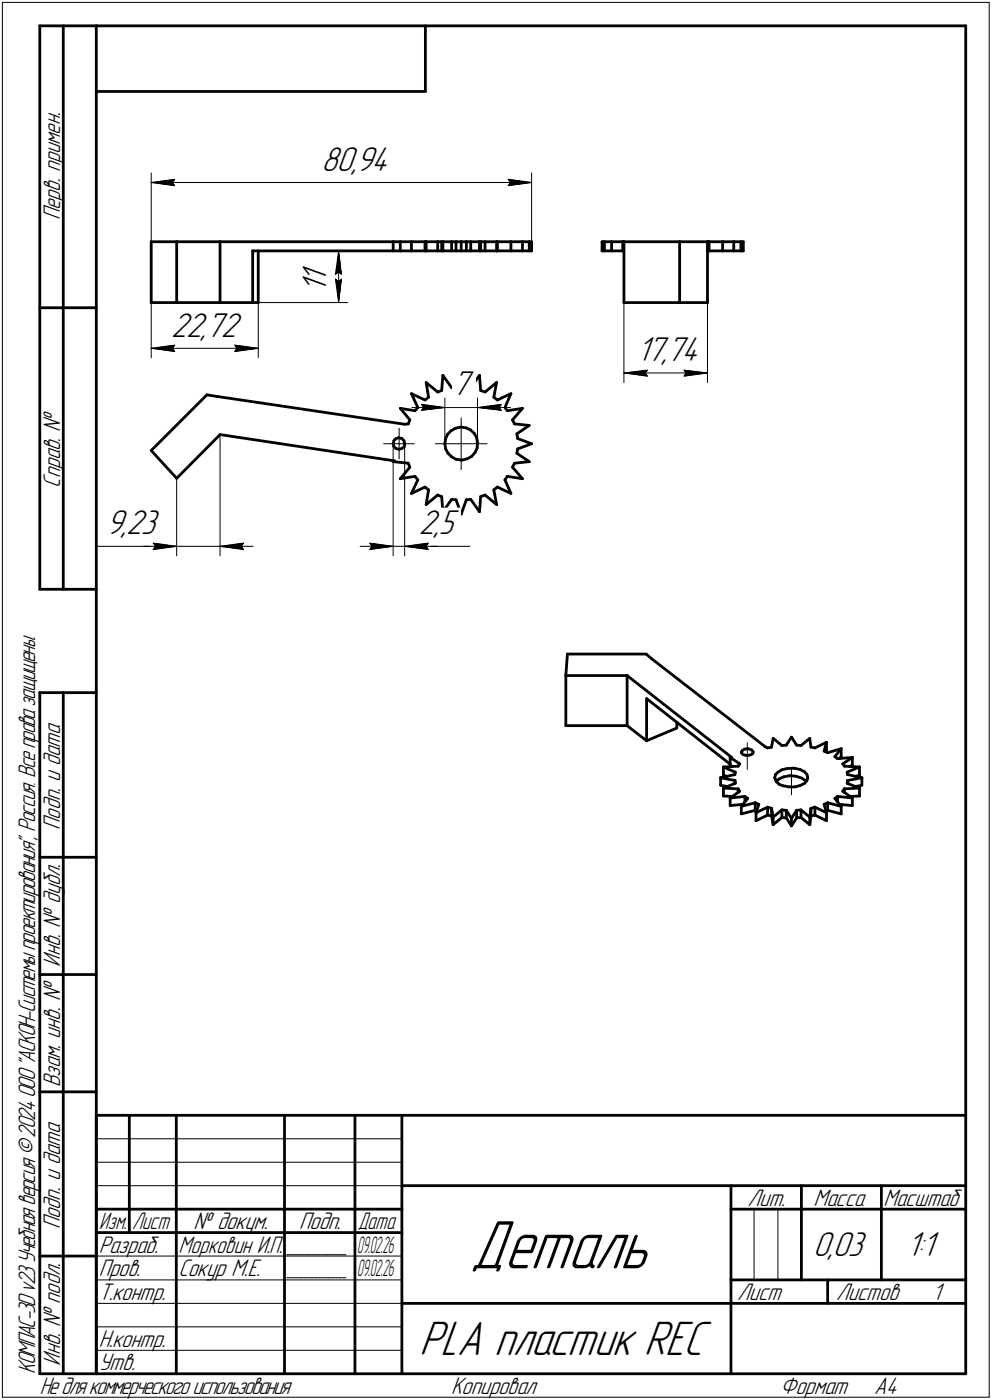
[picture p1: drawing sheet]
<svg xmlns="http://www.w3.org/2000/svg" width="211mm" height="298mm" viewBox="0 0 211 298" stroke-linecap="round" stroke-linejoin="round" font-family="sans-serif">
<g fill="none" stroke="#000" stroke-width=".59">
<path d="M8.5 5.5v120zM8.5 5.5h12zM13.5 5.5v120zM20.5 5.5v287zM20.5 5.5h185zM20.5 19.5h70zM90.5 5.5v14zM205.5 5.5v287zM32.2 51.5h5.4zM32.2 51.5v12.9zM37.6 51.5v12.9zM37.6 51.5h9.2z"/>
<path d="M46.8 51.5h36.9zM46.8 51.5v12.9zM53.8 53.4h29.9zM53.8 53.4v11zM54.9 53.4v11zM83.7 53.4h1.5zM83.7 51.5h1.5zM83.7 51.5v1.9zM85.2 51.5v1.9zM85.2 53.4h2.3zM85.2 51.5h2.3zM87.5 51.5v1.9z"/>
<path d="M87.5 53.4h2.9zM87.5 51.5h2.9zM90.4 53.4h.3zM90.4 51.5h.3zM90.4 51.5v1.9zM90.7 51.5h2.4zM90.7 53.4h2.4zM90.7 51.5v1.9zM93.1 51.5v1.9zM93.1 51.5h.9zM93.1 53.4h.9zM94 53.4h.2z"/>
<path d="M94 51.5h.2zM94 51.5v1.9zM94.2 51.5v1.9zM94.2 53.4h1.9zM94.2 51.5h1.9zM96.1 53.4h.9zM96.1 51.5h.9zM96.1 51.5v1.9zM97 53.4h1.1zM97 51.5v1.9zM97 51.5h1.1zM98.1 51.5v1.9z"/>
<path d="M98.1 51.5h1.1zM98.1 53.4h1.1zM99.2 51.5h1zM99.2 51.5v1.9zM99.2 53.4h1zM100.2 53.4h1.8zM100.2 51.5v1.9zM100.2 51.5h1.8zM102 53.4h.3zM102 51.5v1.9zM102 51.5h.3zM102.3 51.5v1.9z"/>
<path d="M102.3 51.5h.9zM102.3 53.4h.9zM103.2 51.5h2.5zM103.2 51.5v1.9zM103.2 53.4h2.5zM105.7 51.5h.1zM105.7 53.4h.1zM105.7 51.5v1.9zM105.8 51.5v1.9zM105.8 53.4h2.9zM105.8 51.5h2.9zM108.7 53.4h2.5z"/>
<path d="M108.7 51.5h2.5zM108.7 51.5v1.9zM111.2 51.5h1.4zM111.2 51.5v1.9zM111.2 53.4h1.4zM112.6 51.5h.5zM112.6 53.4h.5zM112.6 51.5v1.9zM113.1 51.5v1.9zM128.1 51.5v1.9zM128.1 53.4h.5zM128.1 51.5h.5z"/>
<path d="M128.6 53.4h1.5zM128.6 51.5v1.9zM128.6 51.5h1.5zM130.1 53.4h2.4zM130.1 51.5h2.4zM130.1 51.5v1.9zM132.5 53.4h.3zM132.5 51.5v1.9zM132.5 51.5h.3zM132.8 51.5h11.8zM132.8 51.5v12.9zM144.6 51.5h5.9z"/>
<path d="M144.6 51.5v12.9zM150.5 51.5h.1M150.5 51.5v12.9zM150.5 53.4h.1M150.6 51.5v1.9zM150.6 53.4h.3zM150.6 51.5h.3zM150.9 51.5h2.9zM150.9 53.4h2.9zM150.9 51.5v1.9zM153.8 53.4h2.3zM153.8 51.5v1.9z"/>
<path d="M153.8 51.5h2.3zM156.1 53.4h1.5zM156.1 51.5h1.5zM156.1 51.5v1.9zM157.6 51.5v1.9zM157.6 53.4h.6zM157.6 51.5h.6zM158.2 51.5v1.9zM8.5 65.5h12zM32.2 64.4h5.4zM37.6 64.4h9.2zM46.8 64.4h7z"/>
<path d="M53.8 64.4h1.1zM94.2 79.9l1.9 2.6zM94.2 79.9l-.2 3.2zM98.1 79.4l1.1 3.1zM98.1 79.4l-1.1 3.1zM102 79.9l.3 3.2zM102 79.9l-1.8 2.6zM132.8 64.4h11.8zM144.6 64.4h5.9zM32.2 95.9l5.4 6zM32.2 95.9l11.8-11.8zM44 84.1l2.1 .3z"/>
<path d="M46.1 84.4l40 5.9zM46.8 92.5l37.1 5.6zM46.8 92.5l-9.2 9.4zM83.7 98.3l.2-.2zM83.7 98.3l3.2 .3zM83.7 94.5l.1 .6zM83.8 95.1l.4 .4zM83.8 93.8l-.1 .7zM84.2 95.5l.7 .2zM84.2 93.4l-.4 .4zM84.2 93.4l.6-.2zM84.8 93.2l.7 .2z"/>
<path d="M84.9 95.7l.6-.2zM85.2 87l2 2.4zM85.2 87l3.1 .5zM85.5 93.4l.4 .4zM85.5 95.5l.5-.4zM85.9 93.8l.2 .6zM86.1 90.3h.8zM86.1 94.4l-.1 .7zM86.9 98.6l.3 .9zM87.2 99.5l-2 2.4zM87.2 89.4l-.3 .9zM87.5 83.8l1.4 3z"/>
<path d="M87.5 83.8l2.9 1.4zM88.9 86.8l-.6 .7zM90.4 85.2l.8-.6zM90.7 81.4l.5 3.2zM90.7 81.4l2.4 2.1zM93.1 83.5l.9-.4zM94.7 94.5l.1 1.1zM94.8 95.6l.5 .9zM94.8 93.4l-.1 1.1zM95.2 92.5l-.4 .9zM95.2 92.5l.8-.8zM95.3 96.5l.8 .8z"/>
<path d="M96 91.7l.9-.5zM96.1 82.5h.9zM96.1 97.3l.9 .5zM96.9 91.2l1.1-.3zM97 97.8l1.1 .2zM98 90.9l1.1 .2zM98.1 98h.2zM98.3 98l1.1-.3zM99.1 91.1l1 .4zM99.2 82.5h1zM99.4 97.7l.9-.5zM100.1 91.5l.8 .8z"/>
<path d="M100.9 92.3l.5 .9zM101.1 96.4l-.8 .8zM101.4 93.2l.2 1.1zM101.5 95.4l-.4 1zM101.6 94.3l-.1 1.1zM102.3 83.1l.9 .4zM103.2 83.5l2.5-2.1zM105.1 84.6l.7 .6zM105.7 81.4l-.6 3.2zM105.8 85.2l2.9-1.4zM107.4 86.8l.5 .7zM107.9 87.5l3.3-.5z"/>
<path d="M108.7 83.8l-1.3 3zM109.1 99.5l2.1 2.4zM109.1 89.4l.4 .9zM109.5 90.3l3.1 .3zM109.5 98.6l3.1-.3zM109.5 98.6l-.4 .9zM110 92.4l2.6-1.8zM110 96.5l2.6 1.8zM110 92.4l.2 1zM110.2 93.4l2.9 1.1zM110.2 95.6l2.9-1.1zM110.2 95.6l-.2 .9z"/>
<path d="M111.2 87l-2.1 2.4zM85.2 101.9l3.1-.5zM87.5 105.1l2.9-1.4zM88.3 101.4l.6 .8zM88.9 102.2l-1.4 2.9zM90.4 103.7l.8 .6zM90.7 107.4l2.4-2zM91.2 104.3l-.5 3.1zM93.1 105.4l.9 .3zM94 105.7l.2 3.3zM96.1 106.3l.9 .1zM96.1 106.3l-1.9 2.7z"/>
<path d="M97 106.4l1.1 3.1zM99.2 106.4l-1.1 3.1zM99.2 106.4l1-.1zM100.2 106.3l1.8 2.7zM102.3 105.7l.9-.3zM102.3 105.7l-.3 3.3zM103.2 105.4l2.5 2zM105.1 104.3l.7-.6zM105.1 104.3l.6 3.1zM105.8 103.7l2.9 1.4zM107.4 102.2l1.3 2.9zM107.9 101.4l3.3 .5z"/>
<path d="M107.9 101.4l-.5 .8zM8.5 125.5h12zM120.7 139.3l-.3 4.5zM120.7 139.3h16.8zM137.5 139.3l1.2 1zM8.5 147.5v145zM8.5 147.5h12zM13.5 147.5v145zM120.4 143.8v10.7zM120.4 143.8h13zM120.4 154.5h13zM133.4 143.8l22.3 17.5z"/>
<path d="M133.4 143.8v10.7zM133.4 154.5l4.2 3.2zM137.6 148.8l17.8 13.9zM137.6 148.8v8.9zM137.6 157.7l6.4-2.7zM138.7 140.3l24.1 18.7zM144 153.8v1.2zM157.9 159.9l-.2 .3zM157.9 159.9l.5-.4zM158.4 159.5l.8-.1zM159.2 159.4l.7 .3zM159.9 159.7l.3 .3z"/>
<path d="M162.8 159l.5 .3zM163.3 159.3l.9-.2zM164.5 157.2l-.3 1.9zM164.5 157.2l1.9 1.5zM166.4 158.7h.9zM168.4 157l-1.1 1.7zM168.4 157l1.1 1.7zM169.5 158.7h.9zM170.4 158.7l1.9-1.5zM172.3 157.2l.3 1.9zM172.6 159.1l.8 .2zM173.4 159.3l2.5-1.2z"/>
<path d="M175.3 159.9l.8 .4zM175.9 158.1l-.6 1.8zM175.9 159.8l-.1 .3zM175.9 158.1v1.7zM179 159.4v1.7zM179 159.4l-1.4 1.7zM153.3 165.6l3.1-.7zM153.3 165.6v1.6zM153.3 167.2l1.4 .3zM153.3 165.6l3.1 .6zM153.9 163.3l3.2-.1zM153.9 163.3v1.7z"/>
<path d="M153.9 167.8l3.2 .2zM153.9 169.5l2 .1zM153.9 165l.8 .4zM153.9 167.8l2.6-1zM153.9 163.3l2.6 1.1zM153.9 167.8v1.7zM155.4 162.9l.5 .3zM155.4 161.3h.3zM155.4 169.9v1.6zM155.4 161.3l2 1.3zM155.4 161.3v1.6zM155.4 171.5l2.7-.2z"/>
<path d="M155.4 169.9l2-1.4zM155.4 169.9l3.1-.3zM156.4 166.2l.1 .6zM156.4 166.2v.6zM156.5 164.4l-.1 .5zM157.1 168v.7zM157.1 168l.3 .5zM157.4 162.6l-.3 .6zM157.7 171.7v1.6zM157.7 171.7l3-.8zM157.7 173.3l3-.7zM157.7 160.2l.1 .2z"/>
<path d="M157.8 160.4l.4 .3zM158.2 160.7l.6 .2zM158.5 169.6l.6 .4zM158.5 169.6v1.2zM158.8 160.9l.8-.1zM159.1 170l-1.4 1.7zM159.6 160.8l.5-.3zM160.2 160l.1 .2zM160.3 160.2l-.2 .3zM160.7 170.9l.8 .4zM160.7 170.9v1.7zM160.7 172.6l.3 .1z"/>
<path d="M160.9 174.8l2.4-1.2zM160.9 173.1v1.7zM160.9 173.1l2.4-1.2zM161.5 171.3l-.6 1.8zM163.3 171.9v1.7zM163.3 171.9l.9 .2zM163.3 173.6l.9 .1zM164.2 172.1l.3 1.9zM164.2 172.1v1.6zM164.2 173.7l.3 1.9zM164.5 174l1.9-1.5zM164.5 175.6l1.9-1.5z"/>
<path d="M164.5 174v1.6zM164.8 165.6l.1 .3zM164.9 165.9l.3 .6zM165 164.9l-.2 .7zM165.2 166.4l.6-.5zM165.2 166.5l.7 .5zM165.5 164.4l-.5 .5zM165.5 164.4l.9-.5zM165.8 165.9l.9-.5zM165.9 167l.6 .3zM166.4 172.5v1.6zM166.4 172.5l.9 .1z"/>
<path d="M166.4 174.1l.9 .1zM166.4 163.9l1.1-.2zM166.5 167.3l1.4 .3zM166.7 165.4l1.3-.2zM167.3 172.6v1.6zM167.3 174.2l1.1 1.7zM167.3 172.6l1.1 1.6zM167.5 163.7l1.4-.1zM167.9 167.6h1.3zM168 165.2l1.3 .1zM168.4 174.2v1.7zM168.9 163.6l1.3 .2z"/>
<path d="M169.2 167.6l1.1-.4zM169.3 165.3l1.3 .4zM169.5 174.2l.9-.1zM169.5 172.6l-1.1 1.6zM169.5 174.2l-1.1 1.7zM169.5 172.6v1.6zM169.5 172.6l.9-.1zM170.2 163.8l1 .5zM170.3 167.2l.9-.4zM170.4 172.5v1.6zM170.4 174.1l1.9 1.5zM170.4 172.5l1.9 1.5z"/>
<path d="M170.6 165.7l.8 .5zM171.2 164.3l.5 .6zM171.4 166.2l.1 .2zM171.7 164.9l.2 .7zM171.7 166.2l-.5 .6zM171.9 165.6l-.2 .6zM172.3 174v1.6zM172.6 173.7l.8-.1zM172.6 173.7l-.3 1.9zM172.6 172.1l-.3 1.9zM172.6 172.1v1.6zM172.6 172.1l.8-.2z"/>
<path d="M173.4 171.9v1.7zM173.4 171.9l2.5 1.2zM173.4 173.6l2.5 1.2zM175.3 171.3l.6 1.8zM175.3 171.3l.8-.4zM175.8 172.7l.3-.1zM175.9 173.1v1.7zM176.1 170.9v1.7zM176.1 170.9l2.9 .8zM176.1 172.6l2.9 .7zM176.1 160.3l2.9-.9zM177.6 170l1.4 1.7z"/>
<path d="M177.6 161.1l.6 .4zM177.6 170l.6-.4zM178.2 169.6l3.2 .3zM178.2 169.6v1.2zM178.2 161.5l3.2-.2zM178.6 171.3l2.8 .2zM179 171.7v1.6zM179 161.1l-.4 .4zM179.3 162.6l.4 .6zM179.3 168.5l2.1 1.4zM179.3 162.6l2.1-1.3zM179.7 168v.7z"/>
<path d="M179.7 168l3.2-.2zM179.7 163.2l3.2 .1zM179.7 168l-.4 .5zM180.3 164.4l2.6-1.1zM180.3 164.4v.5zM180.3 166.8l2.6 1zM180.3 164.9l3.1 .7zM180.3 166.2l3.1-.6zM180.3 166.2v.6zM180.8 163.2l.6-.3zM180.8 169.6l2.1-.1zM181.4 161.3v1.6z"/>
<path d="M181.4 169.9v1.6zM182 167.5l1.4-.3zM182 165.4l.9-.4zM182.9 167.8v1.7zM182.9 163.3v1.7zM183.4 165.6v1.6zM8.5 182.5h12zM8.5 207.5h12zM8.5 232.5h12zM20.5 237.5h185zM20.5 237.5v55zM27.5 237.5v25z"/>
<path d="M37.5 237.5v55zM60.5 237.5v55zM75.5 237.5v55zM85.5 237.5v55zM20.5 257.5h65zM85.5 252.5h120zM155.5 252.5v40zM155.5 257.5h15zM170.5 252.5v20zM170.5 257.5h35zM187.5 252.5v20zM8.5 267.5h12z"/>
<path d="M20.5 262.5h65zM85.5 277.5h70zM155.5 277.5h50zM155.5 272.5h50zM176.1 272.5v5zM8.5 292.5h12zM20.5 292.5h185z"/>
</g>
<g fill="none" stroke="#000" stroke-width=".21">
<path d="M.5 .5v297zM.5 .5h210zM210.5 .5v297zM32.2 36.8v14.7zM32.2 38.9l5-.7zM32.2 38.9l5 .6zM32.2 38.9h80.9zM36.7 38.9l.5 .6zM37.2 38.2l-.5 .7zM108.1 39.5l5-.6zM108.1 38.2l.5 .7zM108.1 38.2l5 .7z"/>
<path d="M108.6 38.9l-.5 .6zM113.1 36.8v14.7zM70 53.4h13.7zM71.4 58.4l.7-.5zM71.4 59.4l.7 5zM71.4 59.4l.7 .5zM72.1 53.4l.5 5zM72.1 57.9l.5 .5zM72.1 53.4l-.7 5zM72.1 59.9l.5-.5zM72.1 53.4v11zM72.6 59.4l-.5 5z"/>
<path d="M132.8 57.9v23.5zM150.5 57.9v23.5zM32.2 64.4v11.8zM32.2 74.2l5-.7zM32.2 74.2l5 .6zM32.2 74.2h22.7zM36.7 74.2l.5 .6zM37.2 73.5l-.5 .7zM50 74.8l4.9-.6zM50 73.5l.4 .7zM50 73.5l4.9 .7zM50.4 74.2l-.4 .6z"/>
<path d="M54.9 64.4h19.1zM54.9 64.4v11.8zM132.8 79.4l5-.6zM132.8 79.4l5 .7zM132.8 79.4h17.7zM137.2 79.4l.6 .7zM137.8 78.8l-.6 .6zM145.5 78.8l.5 .6zM145.5 78.8l5 .6zM146 79.4l-.5 .7zM46.8 92.5v25.9zM81.6 94.5h3.3z"/>
<path d="M83.7 94.5v23.9zM84.9 94.5h3.2zM84.9 94.5v3.2zM84.9 91.2v3.3zM86.1 94.5v23.9zM87.6 86.8h7.1zM89.7 86.1l5 .7zM89.7 86.1l.5 .7zM89.7 87.4l5-.6zM90.2 86.8l-.5 .6zM92.6 94.5h5.5zM94.7 84.8v9.7z"/>
<path d="M94.7 86.8h6.9zM98.1 94.5h5.5zM98.1 94.5v5.5zM98.1 89v5.5zM101.6 84.8v9.7zM101.6 86.8l5.1 .6zM101.6 86.8l5.1-.7zM101.6 86.8h7zM106.2 86.8l.5 .6zM106.7 86.1l-.5 .7zM145.5 80.1l5-.7zM20.6 116.3h16z"/>
<path d="M30.6 116.3h7zM32.6 115.7l5 .6zM32.6 115.7l.5 .6zM32.6 117l5-.7zM33.1 116.3l-.5 .7zM36.6 116.3h1zM37.6 101.9v16.5zM37.6 116.3h9.2zM46.8 116.3l5 .7zM46.8 116.3l5-.6zM46.8 116.3h7zM51.3 116.3l.5 .7z"/>
<path d="M51.8 115.7l-.5 .6zM76.6 116.3h7.1zM78.7 115.7l5 .6zM78.7 115.7l.5 .6zM78.7 117l5-.7zM79.2 116.3l-.5 .7zM83.7 116.3h2.4zM86.1 116.3h1zM86.1 116.3l5 .7zM86.1 116.3l5-.6zM86.1 116.3h7zM87.1 116.3h12.9z"/>
<path d="M90.7 116.3l.4 .7zM91.1 115.7l-.4 .6zM159 158.2v5.6zM168.4 163.6v5.6zM20.5 247.5h65zM20.5 252.5h65zM20.5 242.5h65zM160.4 257.5v15zM165.5 257.5v15zM20.5 267.5h65zM20.5 272.5h65zM20.5 277.5h65z"/>
<path d="M.5 297.5h210zM20.5 282.5h65zM20.5 287.5h65z"/>
</g>
<g fill="#fff" stroke="#fff" stroke-width=".21">
<path d="M68.4 30.7h15.6zM68.4 30.8h15.6zM68.4 30.9h15.6zM68.4 31h15.6zM68.4 31.1h15.6zM68.4 31.2h15.6zM68.4 31.2h15.6zM68.4 31.3h15.6zM68.4 31.4h15.6zM68.4 31.5h15.6zM68.4 31.6h15.6zM68.4 31.7h15.6zM68.4 31.7h15.6zM68.4 31.8h15.6zM68.4 31.9h15.6zM68.4 32h15.6zM68.4 32.1h15.6zM68.4 32.2h15.6zM68.4 32.3h15.6zM68.4 32.3h15.6zM68.4 32.4h15.6zM68.4 32.5h15.6zM68.4 32.6h15.6zM68.4 32.7h15.6zM68.4 32.8h15.6zM68.4 32.9h15.6zM68.4 32.9h15.6zM68.4 33h15.6zM68.4 33.1h15.6zM68.4 33.2h15.6zM68.4 33.3h15.6zM68.4 33.4h15.6zM68.4 33.4h15.6zM68.4 33.5h15.6zM68.4 33.6h15.6zM68.4 33.7h15.6zM68.4 33.8h15.6zM68.4 33.9h15.6zM68.4 34h15.6zM68.4 34h15.6zM68.4 34.1h15.6zM68.4 34.2h15.6zM68.4 34.3h15.6zM68.4 34.4h15.6zM68.4 34.5h15.6zM68.4 34.5h15.6zM68.4 34.6h15.6zM68.4 34.7h15.6zM68.4 34.8h15.6zM68.4 34.9h15.6zM68.4 35h15.6zM68.4 35.1h15.6zM68.4 35.1h15.6zM68.4 35.2h15.6zM68.4 35.3h15.6zM68.4 35.4h15.6zM68.4 35.5h15.6zM68.4 35.6h15.6zM68.4 35.6h15.6zM68.4 35.7h15.6zM68.4 35.8h15.6zM68.4 35.9h15.6zM68.4 36h15.6zM68.4 36.1h15.6zM68.4 36.2h15.6zM68.4 36.2h15.6zM68.4 36.3h15.6zM68.4 36.4h15.6zM68.4 36.5h15.6zM68.4 36.6h15.6zM68.4 36.7h15.6zM68.4 36.7h15.6zM68.4 36.8h15.6zM68.4 36.9h15.6zM68.4 37h15.6zM68.4 37.1h15.6zM68.4 37.2h15.6zM68.4 37.3h15.6zM68.4 37.3h15.6zM68.4 37.4h15.6zM68.4 37.5h15.6zM68.4 37.6h15.6zM68.4 37.7h15.6zM68.4 37.8h15.6z"/>
<path d="M37 37.8h.7zM36.2 37.8h1.5zM35.5 37.9h2.2zM34.7 38h3zM34 38.1h3.7zM33.8 38.2h3.9zM33.6 38.3h4.1zM33.4 38.4h4.3zM33.2 38.4h4.5zM33 38.5h4.7zM32.8 38.6h4.9zM32.6 38.7h5.1zM32.4 38.8h5.3zM32.2 38.9h5.5zM32.4 38.9h5.3zM32.6 39h5.1zM32.8 39.1h4.9zM33 39.2h4.7zM33.2 39.3h4.5zM33.4 39.4h4.3zM33.6 39.5h4.1zM33.8 39.5h3.9zM34 39.6h3.7zM34.6 39.7h3.1zM35.2 39.8h2.5zM35.8 39.9h1.9zM36.5 40h1.2zM37.1 40h.6z"/>
<path d="M107.6 37.8h.8zM107.6 37.8h1.5zM107.6 37.9h2.3zM107.6 38h3.1zM107.6 38.1h3.7zM107.6 38.2h4zM107.6 38.3h4.2zM107.6 38.4h4.3zM107.6 38.4h4.6zM107.6 38.5h4.8zM107.6 38.6h4.9zM107.6 38.7h5.2zM107.6 38.8h5.3zM107.6 38.9h5.5zM107.6 38.9h5.3zM107.6 39h5.2zM107.6 39.1h4.9zM107.6 39.2h4.8zM107.6 39.3h4.6zM107.6 39.4h4.3zM107.6 39.5h4.2zM107.6 39.5h4zM107.6 39.6h3.7zM107.6 39.7h3.1zM107.6 39.8h2.6zM107.6 39.9h1.9zM107.6 40h1.3zM107.6 40h.7z"/>
<path d="M63.9 56.4h7.1zM63.9 56.5h7.1zM63.9 56.6h7.1zM63.9 56.6h7.1zM63.9 56.7h7.1zM63.9 56.8h7.1zM63.9 56.9h7.1zM63.9 57h7.1zM63.9 57.1h7.1zM63.9 57.1h7.1zM63.9 57.2h7.1zM63.9 57.3h7.1zM63.9 57.4h7.1zM63.9 57.5h7.1zM63.9 57.6h7.1zM63.9 57.7h7.1zM63.9 57.7h7.1zM63.9 57.8h7.1zM63.9 57.9h7.1zM63.9 58h7.1zM63.9 58.1h7.1zM63.9 58.2h7.1zM63.9 58.3h7.1zM63.9 58.3h7.1zM63.9 58.4h7.1zM63.9 58.5h7.1zM63.9 58.6h7.1zM63.9 58.7h7.1zM63.9 58.8h7.1zM63.9 58.8h7.1zM63.9 58.9h7.1zM63.9 59h7.1zM63.9 59.1h7.1zM63.9 59.2h7.1zM63.9 59.3h7.1zM63.9 59.4h7.1zM63.9 59.4h7.1zM63.9 59.5h7.1zM63.9 59.6h7.1zM63.9 59.7h7.1zM63.9 59.8h7.1zM63.9 59.9h7.1zM63.9 59.9h7.1zM63.9 60h7.1zM63.9 60.1h7.1zM63.9 60.2h7.1zM63.9 60.3h7.1zM63.9 60.4h7.1zM63.9 60.5h7.1zM63.9 60.5h7.1zM63.9 60.6h7.1zM63.9 60.7h7.1zM63.9 60.8h7.1zM63.9 60.9h7.1zM63.9 61h7.1zM63.9 61h7.1zM63.9 61.1h7.1zM63.9 61.2h7.1zM63.9 61.3h7.1zM63.9 61.4h7.1zM63.9 61.5h7.1zM63.9 61.6h7.1zM63.9 61.6h7.1zM63.9 61.7h7.1zM63.9 61.8h7.1zM63.9 61.9h7.1zM63.9 62h7.1zM63.9 62.1h7.1zM63.9 62.1h7.1zM63.9 62.2h7.1zM63.9 62.3h7.1zM63.9 62.4h7.1z"/>
<path d="M72 53.7h.2zM72 53.8h.2zM71.9 53.8h.3zM71.9 53.9h.4zM71.8 54h.5zM71.8 54.1h.6zM71.8 54.2h.6zM71.7 54.3h.7zM71.7 54.4h.8zM71.6 54.4h.9zM71.6 54.5h.9zM71.5 54.6h1.1zM71.5 54.7h1.1zM71.5 54.8h1.1zM71.5 54.9h1.1zM71.5 54.9h1.1zM71.4 55h1.3zM71.4 55.1h1.3zM71.3 55.2h1.4zM71.3 55.3h1.5zM71.3 55.4h1.5zM71.3 55.5h1.5zM71.3 55.5h1.5zM71.3 55.6h1.5zM71.3 55.7h1.5zM71.3 55.8h1.5zM71.2 55.9h1.7zM71.2 56h1.7zM71.2 56h1.7zM71.2 56.1h1.7zM71.2 56.2h1.7zM71.2 56.3h1.7zM71.2 56.4h1.7zM71.1 56.5h1.9zM71.1 56.6h1.9zM71.1 56.6h1.9zM71.1 56.7h1.9zM71.1 56.8h1.9zM71.1 56.9h1.9zM71.1 57h1.9zM71 57.1h2zM71 57.1h2.1zM71 57.2h2.1zM71 57.3h2.1zM71 57.4h2.1zM71 57.5h2.1zM71 57.6h2.1zM71 57.7h2.1zM71 57.7h2.2zM71 57.8h2.2zM71 57.9h2.2zM71 58h2.2zM71 58.1h2.2zM71 58.2h2.2zM71 58.3h2.2zM70.9 58.3h2.3zM70.9 58.4h2.3zM70.9 58.5h2.3zM70.9 58.6h2.3zM70.9 58.7h2.3zM70.9 58.8h2.3zM70.9 58.8h2.3z"/>
<path d="M70.8 58.9h2.4zM70.9 59h2.3zM70.9 59.1h2.3zM70.9 59.2h2.3zM70.9 59.3h2.3zM70.9 59.4h2.3zM70.9 59.4h2.3zM70.9 59.5h2.3zM71 59.6h2.2zM71 59.7h2.2zM71 59.8h2.2zM71 59.9h2.2zM71 59.9h2.2zM71 60h2.2zM71 60.1h2.2zM71 60.2h2.1zM71 60.3h2.1zM71 60.4h2.1zM71 60.5h2.1zM71 60.5h2.1zM71 60.6h2.1zM71 60.7h2.1zM71 60.8h2zM71.1 60.9h1.9zM71.1 61h1.9zM71.1 61h1.9zM71.1 61.1h1.9zM71.1 61.2h1.9zM71.1 61.3h1.9zM71.1 61.4h1.9zM71.2 61.5h1.7zM71.2 61.6h1.7zM71.2 61.6h1.7zM71.2 61.7h1.7zM71.2 61.8h1.7zM71.2 61.9h1.7zM71.2 62h1.7zM71.3 62.1h1.5zM71.3 62.1h1.5zM71.3 62.2h1.5zM71.3 62.3h1.5zM71.3 62.4h1.5zM71.3 62.5h1.5zM71.3 62.6h1.5zM71.3 62.7h1.4zM71.4 62.7h1.3zM71.4 62.8h1.3zM71.5 62.9h1.1zM71.5 63h1.1zM71.5 63.1h1.1zM71.5 63.2h1.1zM71.5 63.2h1.1zM71.6 63.3h.9zM71.6 63.4h.9zM71.7 63.5h.8zM71.7 63.6h.7zM71.8 63.7h.6zM71.8 63.8h.6zM71.8 63.8h.5zM71.9 63.9h.4zM71.9 64h.3zM72 64.1h.2zM72 64.2h.2z"/>
<path d="M36.4 66h15.6zM36.4 66.1h15.6zM36.4 66.2h15.6zM36.4 66.3h15.6zM36.4 66.4h15.6zM36.4 66.5h15.6zM36.4 66.5h15.6zM36.4 66.6h15.6zM36.4 66.7h15.6zM36.4 66.8h15.6zM36.4 66.9h15.6zM36.4 67h15.6zM36.4 67.1h15.6zM36.4 67.1h15.6zM36.4 67.2h15.6zM36.4 67.3h15.6zM36.4 67.4h15.6zM36.4 67.5h15.6zM36.4 67.6h15.6zM36.4 67.6h15.6zM36.4 67.7h15.6zM36.4 67.8h15.6zM36.4 67.9h15.6zM36.4 68h15.6zM36.4 68.1h15.6zM36.4 68.2h15.6zM36.4 68.2h15.6zM36.4 68.3h15.6zM36.4 68.4h15.6zM36.4 68.5h15.6zM36.4 68.6h15.6zM36.4 68.7h15.6zM36.4 68.7h15.6zM36.4 68.8h15.6zM36.4 68.9h15.6zM36.4 69h15.6zM36.4 69.1h15.6zM36.4 69.2h15.6zM36.4 69.3h15.6zM36.4 69.3h15.6zM36.4 69.4h15.6zM36.4 69.5h15.6zM36.4 69.6h15.6zM36.4 69.7h15.6zM36.4 69.8h15.6zM36.4 69.8h15.6zM36.4 69.9h15.6zM36.4 70h15.6zM36.4 70.1h15.6zM36.4 70.2h15.6zM36.4 70.3h15.6zM36.4 70.4h15.6zM36.4 70.4h15.6zM36.4 70.5h15.6zM36.4 70.6h15.6zM36.4 70.7h15.6zM36.4 70.8h15.6zM36.4 70.9h15.6zM36.4 71h15.6zM36.4 71h15.6zM36.4 71.1h15.6zM36.4 71.2h15.6zM36.4 71.3h15.6zM36.4 71.4h15.6zM36.4 71.5h15.6zM36.4 71.5h15.6zM36.4 71.6h15.6zM36.4 71.7h15.6zM36.4 71.8h15.6zM36.4 71.9h15.6zM36.4 72h15.6zM36.4 72.1h15.6zM36.4 72.1h15.6zM36.4 72.2h15.6zM36.4 72.3h15.6zM36.4 72.4h15.6zM36.4 72.5h15.6zM36.4 72.6h15.6zM36.4 72.6h15.6zM36.4 72.7h15.6zM36.4 72.8h15.6zM36.4 72.9h15.6zM36.4 73h15.6zM36.4 73.1h15.6z"/>
<path d="M37.1 73.1h.6zM36.5 73.2h1.2zM35.8 73.2h1.9zM35.2 73.3h2.5zM34.6 73.4h3.1zM34 73.5h3.7zM33.8 73.6h3.9zM33.5 73.7h4.2zM33.4 73.7h4.3zM33.1 73.8h4.6zM32.9 73.9h4.8zM32.7 74h5zM32.4 74.1h5.3zM32.2 74.2h5.5zM32.4 74.3h5.3zM32.6 74.3h5.1zM32.8 74.4h4.9zM33 74.5h4.7zM33.2 74.6h4.5zM33.4 74.7h4.3zM33.6 74.8h4.1zM33.8 74.8h3.9zM34 74.9h3.7zM34.6 75h3.1zM35.2 75.1h2.5zM35.8 75.2h1.9zM36.5 75.3h1.2zM37.1 75.4h.6z"/>
<path d="M49.4 73.1h.7zM49.4 73.2h1.3zM49.4 73.2h1.9zM49.4 73.3h2.6zM49.4 73.4h3.2zM49.4 73.5h3.8zM49.4 73.6h4zM49.4 73.7h4.3zM49.4 73.7h4.4zM49.4 73.8h4.7zM49.4 73.9h5zM49.4 74h5.1zM49.4 74.1h5.4zM49.4 74.2h5.5zM49.4 74.3h5.4zM49.4 74.3h5.2zM49.4 74.4h5zM49.4 74.5h4.8zM49.4 74.6h4.6zM49.4 74.7h4.4zM49.4 74.8h4.2zM49.4 74.8h4zM49.4 74.9h3.8zM49.4 75h3.2zM49.4 75.1h2.6zM49.4 75.2h1.9zM49.4 75.3h1.3zM49.4 75.4h.7z"/>
<path d="M96.2 78.6h5zM96.2 78.7h5zM96.2 78.7h5zM96.2 78.8h5zM96.2 78.9h5zM96.2 79h5zM96.2 79.1h5zM96.2 79.2h5zM96.2 79.2h5zM96.2 79.3h5zM96.2 79.4h5zM96.2 79.5h5zM96.2 79.6h5zM96.2 79.7h5zM96.2 79.8h5zM96.2 79.8h5zM96.2 79.9h5zM96.2 80h5zM96.2 80.1h5zM96.2 80.2h5zM96.2 80.3h5zM96.2 80.3h5zM96.2 80.4h5zM96.2 80.5h5zM96.2 80.6h5zM96.2 80.7h5zM96.2 80.8h5zM96.2 80.9h5zM96.2 80.9h5zM96.2 81h5zM96.2 81.1h5zM96.2 81.2h5zM96.2 81.3h5zM96.2 81.4h5zM96.2 81.4h5zM96.2 81.5h5zM96.2 81.6h5zM96.2 81.7h5zM96.2 81.8h5zM96.2 81.9h5zM96.2 82h5zM96.2 82h5zM96.2 82.1h5zM96.2 82.2h5zM96.2 82.3h5zM96.2 82.4h5zM96.2 82.5h5zM96.2 82.5h5zM96.2 82.6h5zM96.2 82.7h5zM96.2 82.8h5zM96.2 82.9h5zM96.2 83h5zM96.2 83.1h5zM96.2 83.1h5zM96.2 83.2h5zM96.2 83.3h5zM96.2 83.4h5zM96.2 83.5h5zM96.2 83.6h5zM96.2 83.7h5zM96.2 83.7h5zM96.2 83.8h5zM96.2 83.9h5zM96.2 84h5zM96.2 84.1h5zM96.2 84.2h5zM96.2 84.2h5zM96.2 84.3h5zM96.2 84.4h5zM96.2 84.5h5zM96.2 84.6h5zM96.2 84.7h5zM96.2 84.8h5zM96.2 84.8h5zM96.2 84.9h5zM96.2 85h5zM96.2 85.1h5zM96.2 85.2h5zM96.2 85.3h5zM96.2 85.3h5zM96.2 85.4h5zM96.2 85.5h5zM96.2 85.6h5zM96.2 85.7h5z"/>
<path d="M89.2 85.6h.6zM89.2 85.7h1.2zM89.2 85.8h1.8zM89.2 85.9h2.5zM89.2 85.9h3.1zM89.2 86h3.7zM89.2 86.1h3.9zM89.2 86.2h4.1zM89.2 86.3h4.3zM89.2 86.4h4.5zM89.2 86.4h4.7zM89.2 86.5h4.9zM89.2 86.6h5.1zM89.2 86.7h5.3zM89.2 86.8h5.5zM89.2 86.9h5.3zM89.2 87h5zM89.2 87h4.9zM89.2 87.1h4.6zM89.2 87.2h4.4zM89.2 87.3h4.2zM89.2 87.4h3.9zM89.2 87.5h3.7zM89.2 87.5h3.1zM89.2 87.6h2.5zM89.2 87.7h1.8zM89.2 87.8h1.2zM89.2 87.9h.6z"/>
<path d="M106.5 85.6h.6zM105.9 85.7h1.2zM105.3 85.8h1.8zM104.7 85.9h2.4zM104.1 85.9h3zM103.5 86h3.6zM103.3 86.1h3.8zM103.1 86.2h4zM102.9 86.3h4.2zM102.7 86.4h4.4zM102.4 86.4h4.7zM102.3 86.5h4.8zM102 86.6h5.1zM101.9 86.7h5.2zM101.6 86.8h5.5zM101.9 86.9h5.2zM102.1 87h5zM102.4 87h4.7zM102.5 87.1h4.6zM102.8 87.2h4.3zM103 87.3h4.1zM103.3 87.4h3.8zM103.5 87.5h3.6zM104.1 87.5h3zM104.7 87.6h2.4zM105.3 87.7h1.8zM105.9 87.8h1.2zM106.5 87.9h.6z"/>
<path d="M89.2 108.2h8.8zM89.2 108.3h8.8zM89.2 108.4h8.8zM89.2 108.5h8.8zM89.2 108.5h8.8zM89.2 108.6h8.8zM89.2 108.7h8.8zM89.2 108.8h8.8zM89.2 108.9h8.8zM89.2 109h8.8zM89.2 109.1h8.8zM89.2 109.1h8.8zM89.2 109.2h8.8zM89.2 109.3h8.8zM89.2 109.4h8.8zM89.2 109.5h8.8zM89.2 109.6h8.8zM89.2 109.6h8.8zM89.2 109.7h8.8zM89.2 109.8h8.8zM89.2 109.9h8.8zM89.2 110h8.8zM89.2 110.1h8.8zM89.2 110.2h8.8zM89.2 110.2h8.8zM89.2 110.3h8.8zM89.2 110.4h8.8zM89.2 110.5h8.8zM89.2 110.6h8.8zM89.2 110.7h8.8zM89.2 110.7h8.8zM89.2 110.8h8.8zM89.2 110.9h8.8zM89.2 111h8.8zM89.2 111.1h8.8zM89.2 111.2h8.8zM89.2 111.3h8.8zM89.2 111.3h8.8zM89.2 111.4h8.8zM89.2 111.5h8.8zM89.2 111.6h8.8zM89.2 111.7h8.8zM89.2 111.8h8.8zM89.2 111.8h8.8zM89.2 111.9h8.8zM89.2 112h8.8zM89.2 112.1h8.8zM89.2 112.2h8.8zM89.2 112.3h8.8zM89.2 112.4h8.8zM89.2 112.4h8.8zM89.2 112.5h8.8zM89.2 112.6h8.8zM89.2 112.7h8.8zM89.2 112.8h8.8zM89.2 112.9h8.8zM89.2 112.9h8.8zM89.2 113h8.8zM89.2 113.1h8.8zM89.2 113.2h8.8zM89.2 113.3h8.8zM89.2 113.4h8.8zM89.2 113.5h8.8zM89.2 113.5h8.8zM89.2 113.6h8.8zM89.2 113.7h8.8zM89.2 113.8h8.8zM89.2 113.9h8.8zM89.2 114h8.8zM89.2 114h8.8zM89.2 114.1h8.8zM89.2 114.2h8.8zM89.2 114.3h8.8zM89.2 114.4h8.8zM89.2 114.5h8.8zM89.2 114.6h8.8zM89.2 114.6h8.8zM89.2 114.7h8.8zM89.2 114.8h8.8zM89.2 114.9h8.8zM89.2 115h8.8zM89.2 115.1h8.8zM89.2 115.1h8.8zM89.2 115.2h8.8z"/>
<path d="M91 115.1h.6zM90.4 115.2h1.2zM89.7 115.3h1.9zM89.2 115.4h2.4zM88.6 115.5h3zM87.9 115.6h3.7zM87.7 115.7h3.9zM87.5 115.7h4.1zM87.3 115.8h4.3zM87.1 115.9h4.5zM87 116h4.6zM86.7 116.1h4.9zM86.5 116.2h5.1zM86.4 116.2h5.2zM86.1 116.3h5.5zM86.4 116.4h5.2zM86.5 116.5h5.1zM86.7 116.6h4.9zM87 116.7h4.6zM87.1 116.8h4.5zM87.3 116.8h4.3zM87.5 116.9h4.1zM87.7 117h3.9zM87.9 117.1h3.7zM88.6 117.2h3zM89.4 117.3h2.2zM90.2 117.3h1.4zM90.9 117.4h.7z"/>
<path d="M78.1 115.1h.7zM78.1 115.2h1.3zM78.1 115.3h1.9zM78.1 115.4h2.6zM78.1 115.5h3.2zM78.1 115.6h3.8zM78.1 115.7h4zM78.1 115.7h4.2zM78.1 115.8h4.4zM78.1 115.9h4.6zM78.1 116h4.8zM78.1 116.1h5zM78.1 116.2h5.2zM78.1 116.2h5.4zM78.1 116.3h5.6zM78.1 116.4h5.4zM78.1 116.5h5.2zM78.1 116.6h5zM78.1 116.7h4.8zM78.1 116.8h4.6zM78.1 116.8h4.4zM78.1 116.9h4.2zM78.1 117h4zM78.1 117.1h3.8zM78.1 117.2h3.1zM78.1 117.3h2.3zM78.1 117.3h1.6zM78.1 117.4h.8z"/>
<path d="M22.6 108.2h12zM22.6 108.3h12zM22.6 108.4h12zM22.6 108.5h12zM22.6 108.5h12zM22.6 108.6h12zM22.6 108.7h12zM22.6 108.8h12zM22.6 108.9h12zM22.6 109h12zM22.6 109.1h12zM22.6 109.1h12zM22.6 109.2h12zM22.6 109.3h12zM22.6 109.4h12zM22.6 109.5h12zM22.6 109.6h12zM22.6 109.6h12zM22.6 109.7h12zM22.6 109.8h12zM22.6 109.9h12zM22.6 110h12zM22.6 110.1h12zM22.6 110.2h12zM22.6 110.2h12zM22.6 110.3h12zM22.6 110.4h12zM22.6 110.5h12zM22.6 110.6h12zM22.6 110.7h12zM22.6 110.7h12zM22.6 110.8h12zM22.6 110.9h12zM22.6 111h12zM22.6 111.1h12zM22.6 111.2h12zM22.6 111.3h12zM22.6 111.3h12zM22.6 111.4h12zM22.6 111.5h12zM22.6 111.6h12zM22.6 111.7h12zM22.6 111.8h12zM22.6 111.8h12zM22.6 111.9h12zM22.6 112h12zM22.6 112.1h12zM22.6 112.2h12zM22.6 112.3h12zM22.6 112.4h12zM22.6 112.4h12zM22.6 112.5h12zM22.6 112.6h12zM22.6 112.7h12zM22.6 112.8h12zM22.6 112.9h12zM22.6 112.9h12zM22.6 113h12zM22.6 113.1h12zM22.6 113.2h12zM22.6 113.3h12zM22.6 113.4h12zM22.6 113.5h12zM22.6 113.5h12zM22.6 113.6h12zM22.6 113.7h12zM22.6 113.8h12zM22.6 113.9h12zM22.6 114h12zM22.6 114h12zM22.6 114.1h12zM22.6 114.2h12zM22.6 114.3h12zM22.6 114.4h12zM22.6 114.5h12zM22.6 114.6h12zM22.6 114.6h12zM22.6 114.7h12zM22.6 114.8h12zM22.6 114.9h12zM22.6 115h12zM22.6 115.1h12zM22.6 115.1h12zM22.6 115.2h12z"/>
<path d="M32.1 115.1h.7zM32.1 115.2h1.3zM32.1 115.3h1.9zM32.1 115.4h2.5zM32.1 115.5h3.1zM32.1 115.6h3.7zM32.1 115.7h4zM32.1 115.7h4.1zM32.1 115.8h4.3zM32.1 115.9h4.6zM32.1 116h4.7zM32.1 116.1h4.9zM32.1 116.2h5.2zM32.1 116.2h5.3zM32.1 116.3h5.5zM32.1 116.4h5.3zM32.1 116.5h5.2zM32.1 116.6h4.9zM32.1 116.7h4.7zM32.1 116.8h4.6zM32.1 116.8h4.3zM32.1 116.9h4.1zM32.1 117h4zM32.1 117.1h3.7zM32.1 117.2h3zM32.1 117.3h2.3zM32.1 117.3h1.5zM32.1 117.4h.8z"/>
<path d="M51.7 115.1h.6zM51.1 115.2h1.2zM50.5 115.3h1.8zM49.9 115.4h2.4zM49.3 115.5h3zM48.6 115.6h3.7zM48.4 115.7h3.9zM48.3 115.7h4zM48 115.8h4.3zM47.8 115.9h4.5zM47.7 116h4.6zM47.4 116.1h4.9zM47.2 116.2h5.1zM47.1 116.2h5.2zM46.8 116.3h5.5zM47.1 116.4h5.2zM47.2 116.5h5.1zM47.4 116.6h4.9zM47.7 116.7h4.6zM47.8 116.8h4.5zM48 116.8h4.3zM48.3 116.9h4zM48.4 117h3.9zM48.6 117.1h3.7zM49.4 117.2h2.9zM50.1 117.3h2.2zM50.9 117.3h1.4zM51.6 117.4h.7z"/>
<path d="M135.5 71.3h14.5zM135.5 71.4h14.5zM135.5 71.5h14.5zM135.5 71.5h14.5zM135.5 71.6h14.5zM135.5 71.7h14.5zM135.5 71.8h14.5zM135.5 71.9h14.5zM135.5 72h14.5zM135.5 72.1h14.5zM135.5 72.1h14.5zM135.5 72.2h14.5zM135.5 72.3h14.5zM135.5 72.4h14.5zM135.5 72.5h14.5zM135.5 72.6h14.5zM135.5 72.6h14.5zM135.5 72.7h14.5zM135.5 72.8h14.5zM135.5 72.9h14.5zM135.5 73h14.5zM135.5 73.1h14.5zM135.5 73.2h14.5zM135.5 73.2h14.5zM135.5 73.3h14.5zM135.5 73.4h14.5zM135.5 73.5h14.5zM135.5 73.6h14.5zM135.5 73.7h14.5zM135.5 73.7h14.5zM135.5 73.8h14.5zM135.5 73.9h14.5zM135.5 74h14.5zM135.5 74.1h14.5zM135.5 74.2h14.5zM135.5 74.3h14.5zM135.5 74.3h14.5zM135.5 74.4h14.5zM135.5 74.5h14.5zM135.5 74.6h14.5zM135.5 74.7h14.5zM135.5 74.8h14.5zM135.5 74.8h14.5zM135.5 74.9h14.5zM135.5 75h14.5zM135.5 75.1h14.5zM135.5 75.2h14.5zM135.5 75.3h14.5zM135.5 75.4h14.5zM135.5 75.4h14.5zM135.5 75.5h14.5zM135.5 75.6h14.5zM135.5 75.7h14.5zM135.5 75.8h14.5zM135.5 75.9h14.5zM135.5 75.9h14.5zM135.5 76h14.5zM135.5 76.1h14.5zM135.5 76.2h14.5zM135.5 76.3h14.5zM135.5 76.4h14.5zM135.5 76.5h14.5zM135.5 76.5h14.5zM135.5 76.6h14.5zM135.5 76.7h14.5zM135.5 76.8h14.5zM135.5 76.9h14.5zM135.5 77h14.5zM135.5 77h14.5zM135.5 77.1h14.5zM135.5 77.2h14.5zM135.5 77.3h14.5zM135.5 77.4h14.5zM135.5 77.5h14.5zM135.5 77.6h14.5zM135.5 77.6h14.5zM135.5 77.7h14.5zM135.5 77.8h14.5zM135.5 77.9h14.5zM135.5 78h14.5zM135.5 78.1h14.5zM135.5 78.1h14.5zM135.5 78.2h14.5zM135.5 78.3h14.5zM135.5 78.4h14.5z"/>
<path d="M137.7 78.3h.6zM137.1 78.4h1.2zM136.4 78.5h1.9zM135.8 78.6h2.5zM135.2 78.7h3.1zM134.5 78.7h3.8zM134.4 78.8h3.9zM134.1 78.9h4.2zM133.9 79h4.4zM133.7 79.1h4.6zM133.4 79.2h4.9zM133.3 79.2h5zM133 79.3h5.3zM132.8 79.4h5.5zM133 79.5h5.3zM133.2 79.6h5.1zM133.3 79.7h5zM133.6 79.8h4.7zM133.8 79.8h4.5zM133.9 79.9h4.4zM134.2 80h4.1zM134.4 80.1h3.9zM134.5 80.2h3.8zM135.2 80.3h3.1zM135.8 80.3h2.5zM136.4 80.4h1.9zM137.1 80.5h1.2zM137.7 80.6h.6z"/>
<path d="M145 78.3h.7zM145 78.4h1.3zM145 78.5h1.9zM145 78.6h2.5zM145 78.7h3.1zM145 78.7h3.7zM145 78.8h3.9zM145 78.9h4.2zM145 79h4.4zM145 79.1h4.6zM145 79.2h4.9zM145 79.2h5.1zM145 79.3h5.4zM145 79.4h5.5zM145 79.5h5.4zM145 79.6h5.2zM145 79.7h4.9zM145 79.8h4.8zM145 79.8h4.5zM145 79.9h4.4zM145 80h4.1zM145 80.1h3.9zM145 80.2h3.7zM145 80.3h3.1zM145 80.3h2.5zM145 80.4h1.9zM145 80.5h1.3zM145 80.6h.7z"/>
</g>
<g fill="#000" stroke="#000" stroke-width=".21">
<path d="M32.2 38.9h4.5zM32.9 38.9h3.8zM33.4 39h3.4zM34.1 39.1h2.8zM34.7 39.2h2.2zM35.3 39.3h1.7zM36 39.4h1.1zM36.6 39.5h.6z"/>
<path d="M36.6 38.3h.6zM36 38.4h1.1zM35.3 38.4h1.7zM34.7 38.5h2.2zM34.1 38.6h2.8zM33.4 38.7h3.4zM32.9 38.8h3.8z"/>
<path d="M108.2 38.3h.6zM108.3 38.4h1.1zM108.4 38.4h1.7zM108.4 38.5h2.3zM108.5 38.6h2.8zM108.5 38.7h3.4zM108.6 38.8h3.9z"/>
<path d="M108.6 38.9h4.5zM108.6 38.9h3.9zM108.5 39h3.4zM108.5 39.1h2.8zM108.4 39.2h2.3zM108.4 39.3h1.7zM108.3 39.4h1.1zM108.2 39.5h.6z"/>
<path d="M71.5 59.6h.1zM71.5 59.7h.2zM71.5 59.8h.4zM71.5 59.9h.5zM71.5 59.9h.6zM71.5 60h.6zM71.5 60.1h.6zM71.5 60.2h.6zM71.5 60.3h.6zM71.5 60.4h.6zM71.5 60.5h.6zM71.5 60.5h.6zM71.5 60.6h.6zM71.6 60.7h.5zM71.6 60.8h.5zM71.6 60.9h.5zM71.6 61h.5zM71.6 61h.5zM71.6 61.1h.5zM71.6 61.2h.5zM71.6 61.3h.5zM71.7 61.4h.4zM71.7 61.5h.4zM71.7 61.6h.4zM71.7 61.6h.4zM71.7 61.7h.4zM71.7 61.8h.4zM71.7 61.9h.4zM71.8 62h.3zM71.8 62.1h.3zM71.8 62.1h.3zM71.8 62.2h.3zM71.8 62.3h.3zM71.8 62.4h.3zM71.8 62.5h.3zM71.9 62.6h.2zM71.9 62.7h.2zM71.9 62.7h.2zM71.9 62.8h.2zM71.9 62.9h.2zM71.9 63h.2zM71.9 63.1h.2zM71.9 63.2h.2z"/>
<path d="M71.9 54.7h.2zM71.9 54.8h.2zM71.9 54.9h.2zM71.9 54.9h.2zM71.9 55h.2zM71.9 55.1h.2zM71.9 55.2h.2zM71.9 55.3h.2zM71.8 55.4h.3zM71.8 55.5h.3zM71.8 55.5h.3zM71.8 55.6h.3zM71.8 55.7h.3zM71.8 55.8h.3zM71.8 55.9h.3zM71.7 56h.4zM71.7 56h.4zM71.7 56.1h.4zM71.7 56.2h.4zM71.7 56.3h.4zM71.7 56.4h.4zM71.7 56.5h.4zM71.6 56.6h.5zM71.6 56.6h.5zM71.6 56.7h.5zM71.6 56.8h.5zM71.6 56.9h.5zM71.6 57h.5zM71.6 57.1h.5zM71.6 57.1h.5zM71.5 57.2h.6zM71.5 57.3h.6zM71.5 57.4h.6zM71.5 57.5h.6zM71.5 57.6h.6zM71.5 57.7h.6zM71.5 57.7h.6zM71.5 57.8h.6zM71.5 57.9h.6zM71.5 58h.5zM71.5 58.1h.4zM71.5 58.2h.2zM71.5 58.3h.1z"/>
<path d="M72.1 54.2h.1zM72.1 54.3h.1zM72.1 54.4h.1zM72.1 54.4h.1zM72.1 54.5h.1zM72.1 54.6h.1zM72.1 54.7h.1zM72.1 54.8h.1zM72.1 54.9h.2zM72.1 54.9h.2zM72.1 55h.2zM72.1 55.1h.2zM72.1 55.2h.2zM72.1 55.3h.2zM72.1 55.4h.2zM72.1 55.5h.2zM72.1 55.5h.2zM72.1 55.6h.3zM72.1 55.7h.3zM72.1 55.8h.3zM72.1 55.9h.3zM72.1 56h.3zM72.1 56h.3zM72.1 56.1h.3zM72.1 56.2h.3zM72.1 56.3h.4zM72.1 56.4h.4zM72.1 56.5h.4zM72.1 56.6h.4zM72.1 56.6h.4zM72.1 56.7h.4zM72.1 56.8h.4zM72.1 56.9h.4zM72.1 57h.4zM72.1 57.1h.5zM72.1 57.1h.5zM72.1 57.2h.5zM72.1 57.3h.5zM72.1 57.4h.5zM72.1 57.5h.5zM72.1 57.6h.5zM72.1 57.7h.5zM72.1 57.7h.5zM72.1 57.8h.5zM72.1 57.9h.5zM72.2 58h.4zM72.3 58.1h.3zM72.4 58.2h.2zM72.5 58.3h.1z"/>
<path d="M72.5 59.6h.1zM72.4 59.7h.2zM72.3 59.8h.3zM72.2 59.9h.4zM72.1 59.9h.5zM72.1 60h.5zM72.1 60.1h.5zM72.1 60.2h.5zM72.1 60.3h.5zM72.1 60.4h.5zM72.1 60.5h.5zM72.1 60.5h.5zM72.1 60.6h.5zM72.1 60.7h.5zM72.1 60.8h.5zM72.1 60.9h.4zM72.1 61h.4zM72.1 61h.4zM72.1 61.1h.4zM72.1 61.2h.4zM72.1 61.3h.4zM72.1 61.4h.4zM72.1 61.5h.4zM72.1 61.6h.4zM72.1 61.6h.3zM72.1 61.7h.3zM72.1 61.8h.3zM72.1 61.9h.3zM72.1 62h.3zM72.1 62.1h.3zM72.1 62.1h.3zM72.1 62.2h.3zM72.1 62.3h.2zM72.1 62.4h.2zM72.1 62.5h.2zM72.1 62.6h.2zM72.1 62.7h.2zM72.1 62.7h.2zM72.1 62.8h.2zM72.1 62.9h.2zM72.1 63h.2zM72.1 63.1h.1zM72.1 63.2h.1zM72.1 63.2h.1zM72.1 63.3h.1zM72.1 63.4h.1zM72.1 63.5h.1zM72.1 63.6h.1zM72.1 63.7h.1z"/>
<path d="M32.2 74.2h4.5zM32.9 74.3h3.8zM33.4 74.3h3.4zM34.1 74.4h2.8zM34.7 74.5h2.2zM35.3 74.6h1.7zM36 74.7h1.1zM36.6 74.8h.6z"/>
<path d="M36.6 73.6h.6zM36 73.7h1.1zM35.3 73.7h1.7zM34.7 73.8h2.2zM34.1 73.9h2.8zM33.4 74h3.4zM32.9 74.1h3.8z"/>
<path d="M50 73.6h.6zM50.1 73.7h1.1zM50.1 73.7h1.8zM50.2 73.8h2.3zM50.3 73.9h2.8zM50.3 74h3.5zM50.4 74.1h4z"/>
<path d="M50.4 74.2h4.5zM50.4 74.3h4zM50.3 74.3h3.5zM50.3 74.4h2.8zM50.2 74.5h2.3zM50.1 74.6h1.8zM50.1 74.7h1.1zM50 74.8h.6z"/>
<path d="M132.8 79.4h4.4zM133.4 79.5h3.9zM134 79.6h3.4zM134.7 79.7h2.8zM135.3 79.8h2.2zM135.9 79.8h1.7zM136.6 79.9h1.1zM137.2 80h.6z"/>
<path d="M137.1 78.9h.7zM136.4 79h1.3zM135.6 79.1h2zM135 79.2h2.5zM134.2 79.2h3.2zM133.5 79.3h3.8z"/>
<path d="M145.6 78.9h.7zM145.7 79h1.3zM145.8 79.1h1.9zM145.8 79.2h2.6zM145.9 79.2h3.3zM146 79.3h3.9z"/>
<path d="M146 79.4h4.5zM146 79.5h3.9zM145.9 79.6h3.5zM145.9 79.7h2.8zM145.8 79.8h2.3zM145.7 79.8h1.8zM145.7 79.9h1.1zM145.6 80h.6z"/>
<path d="M89.7 86.2h.6zM89.8 86.3h1.1zM89.9 86.4h1.7zM89.9 86.4h2.3zM90 86.5h2.8zM90.1 86.6h3.4zM90.2 86.7h3.9z"/>
<path d="M90.2 86.8h4.5zM90.2 86.9h3.8zM90.1 87h3.2zM90 87h2.5zM89.9 87.1h2zM89.8 87.2h1.3zM89.7 87.3h.7z"/>
<path d="M101.6 86.8h4.6zM102.4 86.9h3.9zM103.1 87h3.2zM103.8 87h2.6zM104.6 87.1h1.9zM105.2 87.2h1.4zM106 87.3h.7z"/>
<path d="M106.1 86.2h.6zM105.4 86.3h1.2zM104.8 86.4h1.7zM104.1 86.4h2.3zM103.5 86.5h2.9zM102.9 86.6h3.4zM102.3 86.7h4z"/>
<path d="M32.7 115.7h.6zM32.8 115.8h1.1zM32.9 115.9h1.6zM32.9 116h2.2zM32.9 116.1h2.8zM33 116.2h3.4zM33.1 116.2h3.9z"/>
<path d="M33.1 116.3h4.5zM33.1 116.4h3.9zM33 116.5h3.4zM32.9 116.6h2.8zM32.9 116.7h2.2zM32.9 116.8h1.6zM32.8 116.8h1.1zM32.7 116.9h.6z"/>
<path d="M46.8 116.3h4.5zM47.5 116.4h3.9zM48.1 116.5h3.4zM48.8 116.6h2.8zM49.4 116.7h2.2zM50 116.8h1.6zM50.6 116.8h1.1zM51.2 116.9h.6z"/>
<path d="M51.2 115.7h.6zM50.6 115.8h1.1zM50 115.9h1.6zM49.4 116h2.2zM48.8 116.1h2.8zM48.1 116.2h3.4zM47.5 116.2h3.9z"/>
<path d="M78.7 115.7h.6zM78.8 115.8h1.1zM78.9 115.9h1.7zM78.9 116h2.3zM79 116.1h2.8zM79.1 116.2h3.4zM79.2 116.2h3.9z"/>
<path d="M79.2 116.3h4.5zM79.2 116.4h3.9zM79.1 116.5h3.4zM79 116.6h2.8zM78.9 116.7h2.3zM78.9 116.8h1.7zM78.8 116.8h1.1zM78.7 116.9h.6z"/>
<path d="M86.1 116.3h4.6zM86.8 116.4h4zM87.4 116.5h3.4zM88.1 116.6h2.7zM88.6 116.7h2.3zM89.2 116.8h1.8zM89.9 116.8h1.1zM90.5 116.9h.6z"/>
<path d="M90.5 115.7h.6zM89.9 115.8h1.1zM89.2 115.9h1.8zM88.6 116h2.3zM88.1 116.1h2.7zM87.4 116.2h3.4zM86.8 116.2h4z"/>
</g>
<text font-size="15.6" x="100" y="270.1">Деталь</text>
<text font-size="10.9" x="89.2" y="288.5">PLA пластик REC</text>
<g font-size="7.8">
<text x="68.4" y="36.3">80,94</text>
<text x="69.5" y="62.5" transform="rotate(-90 69.5 62.5)">1</text>
<text x="69.5" y="60.4" transform="rotate(-90 69.5 60.4)">1</text>
<text x="36.4" y="71.7">22,72</text>
<text x="135.5" y="76.9">17,74</text>
<text x="96.1" y="84.2">7</text>
<text x="22.6" y="113.8">9,23</text>
<text x="89.1" y="113.8">2,5</text>
<text x="173" y="267.5">0,03</text>
<text x="192.9" y="267.5">1:1</text>
</g>
<g font-size="5.4">
<text x="12.8" y="46.9" transform="rotate(-90 12.8 46.9)">Перв. примен.</text>
<text x="12.8" y="103.8" transform="rotate(-90 12.8 103.8)">Справ. №</text>
<text x="12.8" y="176.7" transform="rotate(-90 12.8 176.7)">Подп. и дата</text>
<text x="12.8" y="205.8" transform="rotate(-90 12.8 205.8)">Инв. № дубл.</text>
<text x="12.8" y="231.6" transform="rotate(-90 12.8 231.6)">Взам. инв. №</text>
<text x="159.1" y="256.8">Лит.</text>
<text x="173.1" y="256.8">Масса</text>
<text x="188" y="256.8">Масштаб</text>
<text x="12.8" y="261.7" transform="rotate(-90 12.8 261.7)">Подп. и дата</text>
<text x="41.2" y="261.8">№ докум.</text>
<text x="63.6" y="261.8">Подп.</text>
<text x="21" y="266.8">Разраб.</text>
<text x="38" y="266.8">Морковин И.П.</text>
<text x="21" y="271.8">Пров.</text>
<text x="38" y="271.8">Сокур М.Е.</text>
<text x="21" y="276.8">Т.контр.</text>
<text x="156.9" y="276.8">Лист</text>
<text x="177.9" y="276.8">Листов</text>
<text x="198.4" y="276.8">1</text>
<text x="21" y="286.8">Н.контр.</text>
<text x="7.5" y="292.5" transform="rotate(-90 7.5 292.5)">КОМПАС-3Dv23Учебнаяверсия©2024ООО&quot;АСКОН-Системыпроектирования&quot;, Россия. Всеправазащищены.</text>
<text x="12.8" y="290.8" transform="rotate(-90 12.8 290.8)">Инв. № подл.</text>
<text x="21" y="291.8">Утв.</text>
<text x="8.5" y="296.7">Недлякоммерческогоиспользования</text>
<text x="96" y="296.8">Копировал</text>
<text x="166" y="296.8">Формат</text>
<text x="186" y="296.8">A4</text>
</g>
<g font-size="5.3">
<text x="21.1" y="261.8">Изм.</text>
<text x="28.1" y="261.8">Лист</text>
<text x="76.1" y="261.8">Дата</text>
</g>
<g font-size="5.2">
<text x="76" y="266.8">09.02.26</text>
<text x="76" y="271.8">09.02.26</text>
</g>
<g font-size="5.1">
<text x="61" y="266.8">_</text>
<text x="61.7" y="266.8">_</text>
<text x="62" y="266.8">_________________________________</text>
<text x="62.4" y="266.8">_</text>
<text x="61" y="271.8">_</text>
<text x="61.5" y="271.8">_</text>
<text x="62" y="271.8">____________________________________________</text>
<text x="62.3" y="271.8">_</text>
</g>
</svg>
